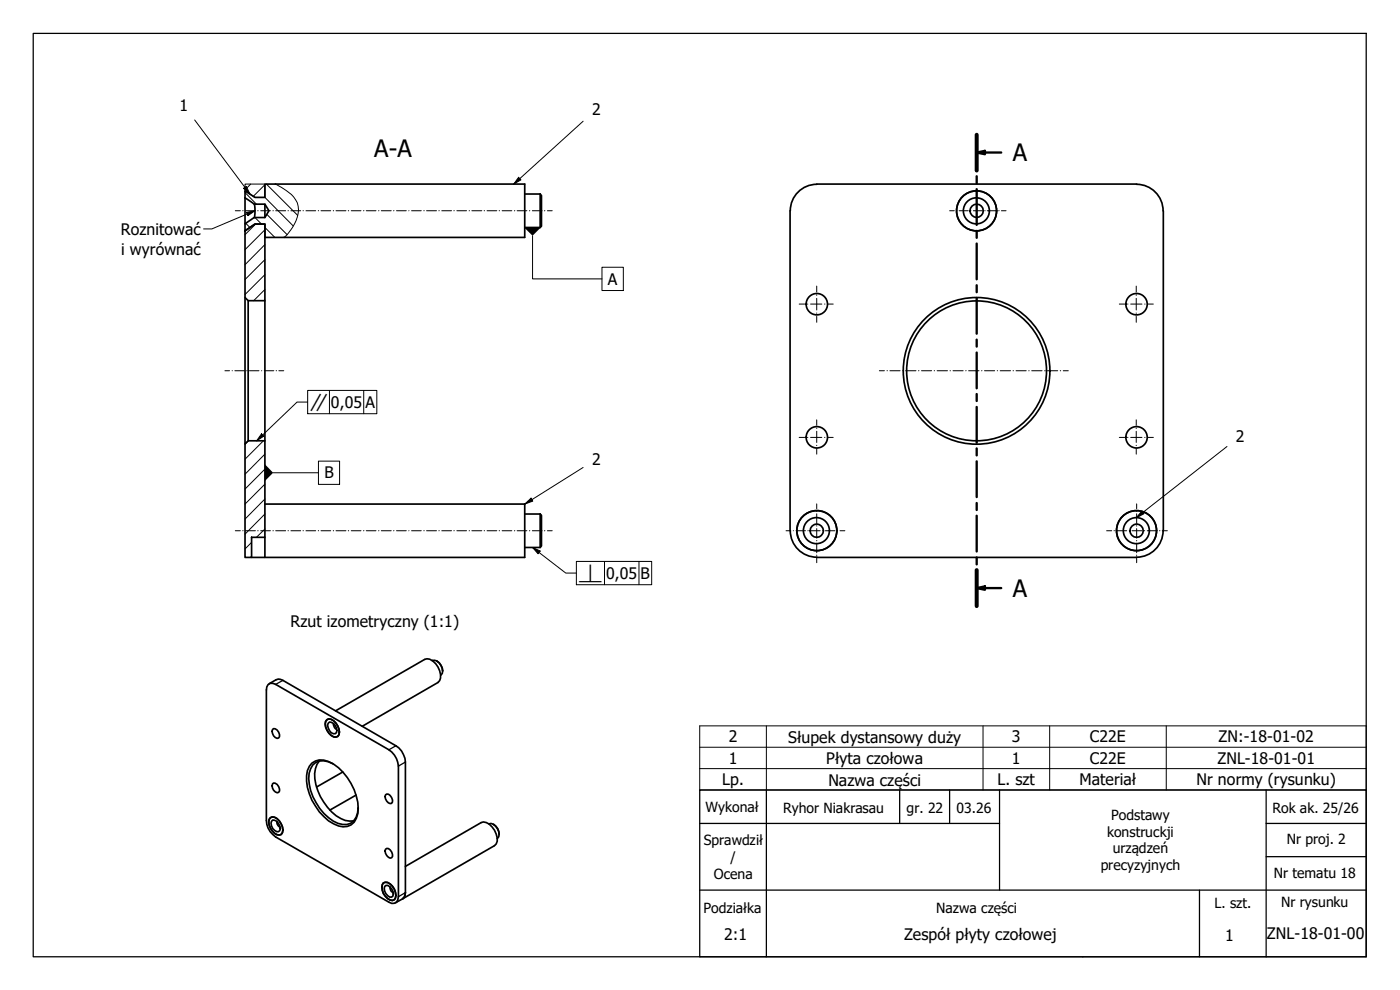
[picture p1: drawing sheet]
<svg xmlns="http://www.w3.org/2000/svg" width="420mm" height="297mm" viewBox="0 0 420 297" stroke-linecap="round" stroke-linejoin="round" font-family="sans-serif">
<!-- layer: Hatch (ISO) -->
<g fill="none" stroke="#000" stroke-width=".3">
<path d="M73.5 57.8l3.5 3.5M75.2 55.2l-1.7 1.7M79.5 55.4l-3.5 3.5M79.5 59.2l8.5 8.6M79.9 55.2l9.4 9.4M73.7 67l1.3 1.2M76.5 65.3l2 1.9M76.7 67.2l-3.2 3.2M79.5 77.9l-6 6M79.5 73.4l-6 6M79.5 68.9l-6 6M79.5 68.2l3 3"/>
<path d="M80.1 64.3l6.1 6.1M79.5 86.9l-3.4 3.3M79.5 82.4l-6 6M74.5 132.3l-1 1M79.1 132.3l-5.6 5.5M79.5 136.3l-6 6M79.5 158.7l-2.5 2.5M79.5 154.2l-6 6.1M79.5 149.7l-6 6.1M79.5 145.3l-6 5.9M79.5 140.8l-6 5.9M75.5 167.2h.1"/>
<path d="M75.5 162.7l-2 2"/>
</g>
<!-- layer: Visible (ISO) -->
<g fill="none" stroke="#000" stroke-width=".51">
<path d="M73.5 57.3l3 1.9h3v-4h78v16h-78v-4h-3l-3 2.1zM73.5 59.4l2.8 1.9M157.5 58.2h4.6M162.1 58.2l.4 .5v9.2l-.4 .3M162.1 58.2v10M245.1 55.2h96M245.1 55.3a8 8 0 0 0-7.9 8M341.1 55.3a8 8 0 0 1 8 8M73.5 69.3l3-2.1h3v23h-5l-1-.9zM76.3 61.3h3.2l1.2 1.9-1.2 2.1h-3.2M76.3 65.3l-2.8 1.9M76.3 61.3l.2 1.2-.2 2.8"/>
<path d="M79.5 61.3v4M157.5 68.2h4.6M237.1 63.2v96M349.1 63.2v96M73.5 89.3v43.9M74.5 90.2v42.1M79.5 90.2v42.1M74.5 132.3h5v28.9h-4v6h-2v-34zM79.5 151.2h78v16h-78M157.5 154.2h4.6M162.1 154.2l.4 .4v9.2l-.4 .5M162.1 154.2v10.1"/>
<path d="M237.2 159.2a8 8 0 0 0 7.9 8M349.1 159.2a8 8 0 0 1-8 8M79.5 161.2v6h-4M157.5 164.3h4.6M245.1 167.2h96M129.7 198.2a1.66 1.66 0 0 1 2.1 .7 2.47 2.47 0 0 1 .5 3.7M131.1 198.3a3.9 3.9 0 0 1 1.7 3M80.5 205.4l.6-.4h.8l.8 .3 34 19.7a6.4 6.4 0 0 1 2.9 4.9v39.1a1.75 1.75 0 0 1-.9 1.9 1.75 1.75 0 0 1-2-.2l-34-19.6a6.2 6.2 0 0 1-2.8-4.9v-39.2zM80.8 205.2l2.7-1.4 1.4 .3 33.9 19.7a6 6 0 0 1 2.9 4.8v39.2l-.4 1.4-.5 .5M81.8 218.9l.3-.3a1.95 1.95 0 0 1 1.5 2.8 1.85 1.85 0 0 1-1.8-2.5zM98.1 215.9a2.06 2.06 0 0 1 2.7 1 3.4 3.4 0 0 1 .5 4.1 2.05 2.05 0 0 1-2.6-1.1 3.3 3.3 0 0 1-.6-4zM98.5 217l.4-.4a2.51 2.51 0 0 1 2.1 3.2l-.4 .3a2.42 2.42 0 0 1-2.1-3.1z"/>
<path d="M100.1 217.2v.2a1.61 1.61 0 0 0 .9 1.4M100.7 213.3l26.7-15.4a2.8 2.8 0 0 1 3.3 1.2 5.4 5.4 0 0 1 1.3 5.1l-.6 .6-22.7 13.1M81.8 235.2l.3-.3a1.95 1.95 0 0 1 1.5 2.8 1.85 1.85 0 0 1-1.8-2.5zM93.6 229a4.6 4.6 0 0 1 5-.5 16.4 16.4 0 0 1 8.8 15.6 4.2 4.2 0 0 1-5.8 3.7 16 16 0 0 1-9.6-13.4 6.4 6.4 0 0 1 1.6-5.4zM95.8 228.3a8.7 8.7 0 0 0-.4 8.9 15.4 15.4 0 0 0 8.2 9l2.6 .1M99.9 229.2a4.9 4.9 0 0 0-6 .3 9.6 9.6 0 0 0 0 9.6 14.9 14.9 0 0 0 7.6 8 4 4 0 0 0 5.8-3.2l.2-1.6M102.9 231.6l-7.9 4.5M106.9 238.6l-7.9 4.5M115.7 238.5l.4-.3a1.96 1.96 0 0 1 1.4 2.8 1.91 1.91 0 0 1-1.8-2.5zM81.2 245.3a2.06 2.06 0 0 1 2.6 1 3.4 3.4 0 0 1 .6 4.1 3.1 3.1 0 0 1-3.6-2.9v-1.6zM81.5 246.4l.4-.4a2.51 2.51 0 0 1 2 3.2l-.3 .3a2.42 2.42 0 0 1-2.1-3.1zM83.2 246.6a1.37 1.37 0 0 0 .9 1.6"/>
<path d="M115.7 254.8l.4-.2a1.96 1.96 0 0 1 1.4 2.8 1.74 1.74 0 0 1-1.9-2.1zM121.7 260l22.7-13.2a2.9 2.9 0 0 1 3.3 1.3 5.2 5.2 0 0 1 1.2 5.1l-.5 .5-27.6 16M146.7 247.2a2.54 2.54 0 0 1 3 2.3 1.63 1.63 0 0 1-.5 2.1M148 247.3a3.3 3.3 0 0 1 1.8 3.1M115.1 264.9a3 3 0 0 1 3.6 2.9 1.69 1.69 0 0 1-.9 2.4 3.7 3.7 0 0 1-2.7-5.3zM115.4 266l.4-.3a2.51 2.51 0 0 1 2.1 3.1l-.4 .4a2.51 2.51 0 0 1-2.1-3.2zM117.1 266.1v.3a1.27 1.27 0 0 0 .9 1.4M120.8 269.7l-2.1 1.2"/>
<circle cx="293" cy="63.3" r="3.9"/>
<circle cx="293.1" cy="63.3" r="6"/>
<circle cx="293.1" cy="63.2" r="2"/>
<circle cx="245.1" cy="91.3" r="3.2"/>
<circle cx="341.1" cy="91.3" r="3.2"/>
<circle cx="293.1" cy="111.3" r="22"/>
<circle cx="293.1" cy="111.3" r="21"/>
<circle cx="245.1" cy="131.2" r="3.2"/>
<circle cx="341.1" cy="131.2" r="3.2"/>
<circle cx="245" cy="159.2" r="3.9"/>
<circle cx="245.1" cy="159.3" r="1.98"/>
<circle cx="245.1" cy="159.2" r="6"/>
<circle cx="341" cy="159.2" r="3.9"/>
<circle cx="341.1" cy="159.2" r="6"/>
<circle cx="341.1" cy="159.2" r="2"/>
</g>
<!-- layer: Break Line (ISO) -->
<path d="M73.5 55.2h6v4h-3l-3-1.9zM82.7 55.2a21.7 21.7 0 0 1 5.4 3.9 6.7 6.7 0 0 1 .3 8.1l-1.7 2.6-1.4 1.4" fill="none" stroke="#000" stroke-width=".3"/>
<!-- layer: Visible Narrow (ISO) -->
<path d="M84.9 204.1l-2.2 1.2M118.8 223.8l-2.1 1.2M121.7 228.6l-2.1 1.3M121.7 267.8l-2.1 1.2" fill="none" stroke="#000" stroke-width=".38"/>
<!-- layer: Section Line (ISO) -->
<g fill="none" stroke="#000" stroke-width=".7">
<path d="M293.1 45.8l2.5-.5v1zM293.1 40.4v10.8M293.1 52.9v2.1M293.1 56.8v10.7M293.1 45.8h7.4M293.1 69.3v2.1M293.1 73.1v10.7M293.1 85.6v2.1M293.1 89.4v10.7M293.1 101.9v2.1M293.1 105.8v10.7M293.1 118.2v2.1"/>
<path d="M293.1 122.1v10.7M293.1 134.5v2.1M293.1 138.4v10.7M293.1 150.9v2.1M293.1 154.7v10.8M293.1 176.5l2.5-.6v1.1zM293.1 167.2v2.1M293.1 171.1v10.7M293.1 176.5h7.4"/>
</g>
<path d="M293.1 40.4v10.8M293.1 171.1v10.7" fill="none" stroke="#000" stroke-width="1.2"/>
<path d="M293.1 45.8l2.5-.5v1zM293.1 176.5l2.5-.6v1.1z" fill="#000"/>
<!-- layer: Symbol (ISO) -->
<g fill="none" stroke="#000" stroke-width=".3">
<path d="M58.4 36l16.6 22.2M175 36.4l-20.8 18.8M73.1 56.5l.8-.6 1.1 2.3zM155.6 53.2l.7 .8-2.1 1.2zM74 63.7l2.5-.5-2.1 1.5zM76.5 63.2l-12.9 5.5h-2.5M159.8 70.7v13h20.9M180.7 80.2h6.4v7h-6.4zM92.3 117.1h20.8v7h-20.8zM98.9 117.1v7M109.2 117.1v7M78.5 130.2l.7 .7-2.2 1.4z"/>
<path d="M92.3 120.6h-3.1l-12.2 11.7M95.6 138.4h6.3v6.9h-6.3zM368.2 134l-27.2 21.4M82 141.8h13.6M157.5 151.2l1.9-1.7 .5 .9zM175 140.3l-17.5 10.9M342.6 153.4l.7 .8-2.3 1.2zM159.8 164.3l2.3 1-.6 .9zM159.8 164.3l10 7.6h3.2M173 168.5h22.6v6.9h-22.6zM181.4 168.5v6.9M191.8 168.5v6.9"/>
<path d="M230 217.8v19.2M295 217.8v19.2M315 217.8v19.2M350 217.8v19.2M210 230.6h200v-12.8h-200v19.2h200v-6.4M210 224.2h200"/>
</g>
<!-- layer: Title (ANSI) -->
<path d="M230 237v50.1h-20v-50.1h200v50.1h-30M270 237v10.1M285 237v10.1M300 237v30.1M380 237v50.1h-20M210 247.1h90M380 247.1h30M380 257h30M210 267.1h200M360 267.1v20h-130" fill="none" stroke="#000" stroke-width=".38"/>
<!-- layer: Border (ANSI) -->
<path d="M10 10h400v277.1h-400z" fill="none" stroke="#000" stroke-width=".38"/>
<!-- layer: Sketch Geometry (ISO) -->
<g fill="none" stroke="#000" stroke-width=".3">
<path d="M70.6 63.2h1.5M72.8 63.2h.2M73.7 63.2h2.9M77.3 63.2h.2M78.2 63.2h3M81.9 63.2h.1M82.7 63.2h3M86.4 63.2h.2M87.3 63.2h2.9M90.9 63.2h.2M91.8 63.2h2.9M95.5 63.2h.1"/>
<path d="M96.3 63.2h3M100 63.2h.1M100.8 63.2h3M104.5 63.2h.1M105.4 63.2h2.9M109.1 63.2h.1M109.9 63.2h2.9M113.6 63.2h.1M114.4 63.2h3M118.1 63.2h.1M119 63.2h2.9M122.7 63.2h.1"/>
<path d="M123.5 63.2h2.9M127.2 63.2h.1M128 63.2h3M131.7 63.2h.1M132.6 63.2h2.9M136.2 63.2h.1M137.1 63.2h2.9M140.8 63.2h.1M141.6 63.2h3M145.3 63.2h.1M146.2 63.2h2.9M149.8 63.2h.1"/>
<path d="M150.7 63.2h2.9M154.4 63.2h.1M155.2 63.2h2.9M158.9 63.2h.1M159.8 63.2h2.9M163.4 63.2h.1M164.3 63.2h1.4M285 63.2h1.4M287.1 63.2h.1M287.8 63.2h2.8M291.3 63.2h.1M292.1 63.2h2.7"/>
<path d="M295.5 63.2h.2M296.3 63.2h2.8M299.7 63.2h.1M300.5 63.2h1.4M239.8 91.2h1.7M242.3 91.2h.1M243.3 91.2h3.3M245.1 85.8v1.8M245.1 88.4v.2M245.1 89.5v3.5M245.1 93.9v.1M245.1 94.9v1.8"/>
<path d="M247.5 91.2h.1M248.4 91.2h1.7M335.9 91.2h1.7M338.4 91.2h.1M339.3 91.2h3.4M341 85.8v1.8M341 88.4v.2M341 89.5v3.5M341 93.9v.1M341 94.9v1.8M343.5 91.2h.2M344.5 91.2h1.6"/>
<path d="M67.5 111.2h1.4M69.7 111.2h.1M70.5 111.2h2.8M74 111.2h.2M74.9 111.2h2.8M78.5 111.2h.1M79.3 111.2h2.9M82.9 111.2h.1M83.7 111.2h1.5M263.9 111.2h1.5M266.2 111.2h.1M267.1 111.2h3"/>
<path d="M270.9 111.2h.1M271.8 111.2h3.1M275.7 111.2h.1M276.5 111.2h3.1M280.4 111.2h.1M281.2 111.2h3.2M285.1 111.2h.1M286 111.2h3.1M289.8 111.2h.1M290.7 111.2h3.1M294.6 111.2h.1M295.5 111.2h3"/>
<path d="M299.3 111.2h.1M300.2 111.2h3.1M304 111.2h.2M304.9 111.2h3.1M308.7 111.2h.2M309.6 111.2h3.1M313.5 111.2h.1M314.4 111.2h3M318.2 111.2h.1M319.1 111.2h1.5M239.8 131.2h1.7M242.3 131.2h.1"/>
<path d="M243.3 131.2h3.3M245.1 126v1.6M245.1 128.4v.2M245.1 129.4v3.4M245.1 133.6v.1M245.1 134.5v1.8M247.5 131.2h.1M248.4 131.2h1.7M335.9 131.2h1.7M338.4 131.2h.1M339.3 131.2h3.4M341 126v1.6"/>
<path d="M341 128.4v.2M341 129.4v3.4M341 133.6v.1M341 134.5v1.8M343.5 131.2h.2M344.5 131.2h1.6M70.6 159.2h1.5M72.8 159.2h.2M73.7 159.2h2.9M77.3 159.2h.2M78.2 159.2h3M81.9 159.2h.1"/>
<path d="M82.7 159.2h3M86.4 159.2h.2M87.3 159.2h2.9M90.9 159.2h.2M91.8 159.2h2.9M95.5 159.2h.1M96.3 159.2h3M100 159.2h.1M100.8 159.2h3M104.5 159.2h.1M105.4 159.2h2.9M109.1 159.2h.1"/>
<path d="M109.9 159.2h2.9M113.6 159.2h.1M114.4 159.2h3M118.1 159.2h.1M119 159.2h2.9M122.7 159.2h.1M123.5 159.2h2.9M127.2 159.2h.1M128 159.2h3M131.7 159.2h.1M132.6 159.2h2.9M136.2 159.2h.1"/>
<path d="M137.1 159.2h2.9M140.8 159.2h.1M141.6 159.2h3M145.3 159.2h.1M146.2 159.2h2.9M149.8 159.2h.1M150.7 159.2h2.9M154.4 159.2h.1M155.2 159.2h2.9M158.9 159.2h.1M159.8 159.2h2.9M163.4 159.2h.1"/>
<path d="M164.3 159.2h1.4M235.9 159.2h1.4M238.1 159.2h.1M238.9 159.2h2.8M242.4 159.2h.2M243.3 159.2h2.8M245.1 151.2v1.4M245.1 153.3v.2M245.1 154.2v2.8M245.1 157.7v.1M245.1 158.6v2.9M246.8 159.2h.2"/>
<path d="M247.7 159.2h2.9M251.3 159.2h.1M252.1 159.2h1.5M332.1 159.2h1.5M334.3 159.2h.2M335.2 159.2h2.9M338.9 159.2h.1M339.7 159.2h3M341.1 151.2v1.4M341.1 153.3v.2M341.1 154.2v2.8M341.1 157.7v.1"/>
<path d="M341.1 158.6v2.9M343.4 159.2h.1M344.3 159.2h2.9M348 159.2h.1M348.8 159.2h1.5M245.1 162.2v.1M245.1 163v2.8M245.1 166.5v.2M245.1 167.4v1.4M341.1 162.2v.1M341.1 163v2.8M341.1 166.5v.2"/>
<path d="M341.1 167.4v1.4"/>
</g>
<!-- layer: Symbol (ISO) -->
<path d="M73.1 56.5l.8-.6 1.1 2.3zM155.6 53.2l.7 .8-2.1 1.2zM74 63.7l2.5-.5-2.1 1.5zM157.3 68.2h5l-2.5 2.5zM78.5 130.2l.7 .7-2.2 1.4zM79.5 139.3l2.5 2.5-2.5 2.5zM157.5 151.2l1.9-1.7 .5 .9zM342.6 153.4l.7 .8-2.3 1.2zM159.8 164.3l2.3 1-.6 .9z" fill="#000"/>
<g font-size="7.2">
<text x="112.3" y="47">A-A</text>
<text x="304" y="48.4">A</text>
<text x="304" y="179.1">A</text>
</g>
<g font-size="4.8">
<text x="53.8" y="33.3">1</text>
<text x="177.7" y="34.6">2</text>
<text x="36.3" y="70.6">Roznitować</text>
<text x="36.4" y="76.4">i wyrównać</text>
<text x="182.4" y="85.4">A</text>
<text x="99.3" y="122.4">0,05</text>
<text x="109.7" y="122.4">A</text>
<text x="370.9" y="132.6">2</text>
<text x="97.3" y="143.6">B</text>
<text x="177.7" y="139.6">2</text>
<text x="181.9" y="173.7">0,05</text>
<text x="192.2" y="173.7">B</text>
<text x="87.2" y="188.2">Rzut izometryczny (1:1)</text>
<text x="218.7" y="222.7">2</text>
<text x="236.5" y="222.8">Słupek dystansowy duży</text>
<text x="303.7" y="222.7">3</text>
<text x="327.1" y="222.7">C22E</text>
<text x="365.7" y="222.7">ZN:-18-01-02</text>
<text x="218.7" y="229.2">1</text>
<text x="248" y="229.2">Płyta czołowa</text>
<text x="303.7" y="229.2">1</text>
<text x="327.1" y="229.2">C22E</text>
<text x="365.4" y="229.2">ZNL-18-01-01</text>
<text x="216.7" y="235.6">Lp.</text>
<text x="248.6" y="235.8">Nazwa części</text>
<text x="299.4" y="235.6">L. szt</text>
<text x="324" y="235.6">Materiał</text>
<text x="359.1" y="235.6">Nr normy (rysunku)</text>
<text x="380.2" y="281.9">ZNL-18-01-00</text>
<text x="217.4" y="282.1">2:1</text>
<text x="271.3" y="282.1">Zespół płyty czołowej</text>
<text x="367.7" y="282.2">1</text>
</g>
<g font-size="4.6">
<text x="92.8" y="123.2">∥</text>
<text x="173.5" y="174.5">⟂</text>
</g>
<g font-size="4.2">
<text x="211.8" y="243.8">Wykonał</text>
<text x="235" y="243.8">Ryhor Niakrasau</text>
<text x="272.1" y="243.8">gr. 22</text>
<text x="287.1" y="243.8">03.26</text>
<text x="381.9" y="243.8">Rok ak. 25/26</text>
<text x="332.3" y="251.1">konstruckji</text>
<text x="333.4" y="246">Podstawy</text>
<text x="211.2" y="253.7">Sprawdził</text>
<text x="333.9" y="256.1">urządzeń</text>
<text x="386.2" y="253.1">Nr proj. 2</text>
<text x="214.2" y="263.7">Ocena</text>
<text x="219.3" y="258.7">/</text>
<text x="330.3" y="261.1">precyzyjnych</text>
<text x="382.3" y="263.5">Nr tematu 18</text>
<text x="211.1" y="273.9">Podziałka</text>
<text x="281" y="273.9">Nazwa części</text>
<text x="364.5" y="272.5">L. szt.</text>
<text x="384.5" y="272.2">Nr rysunku</text>
</g>
</svg>
